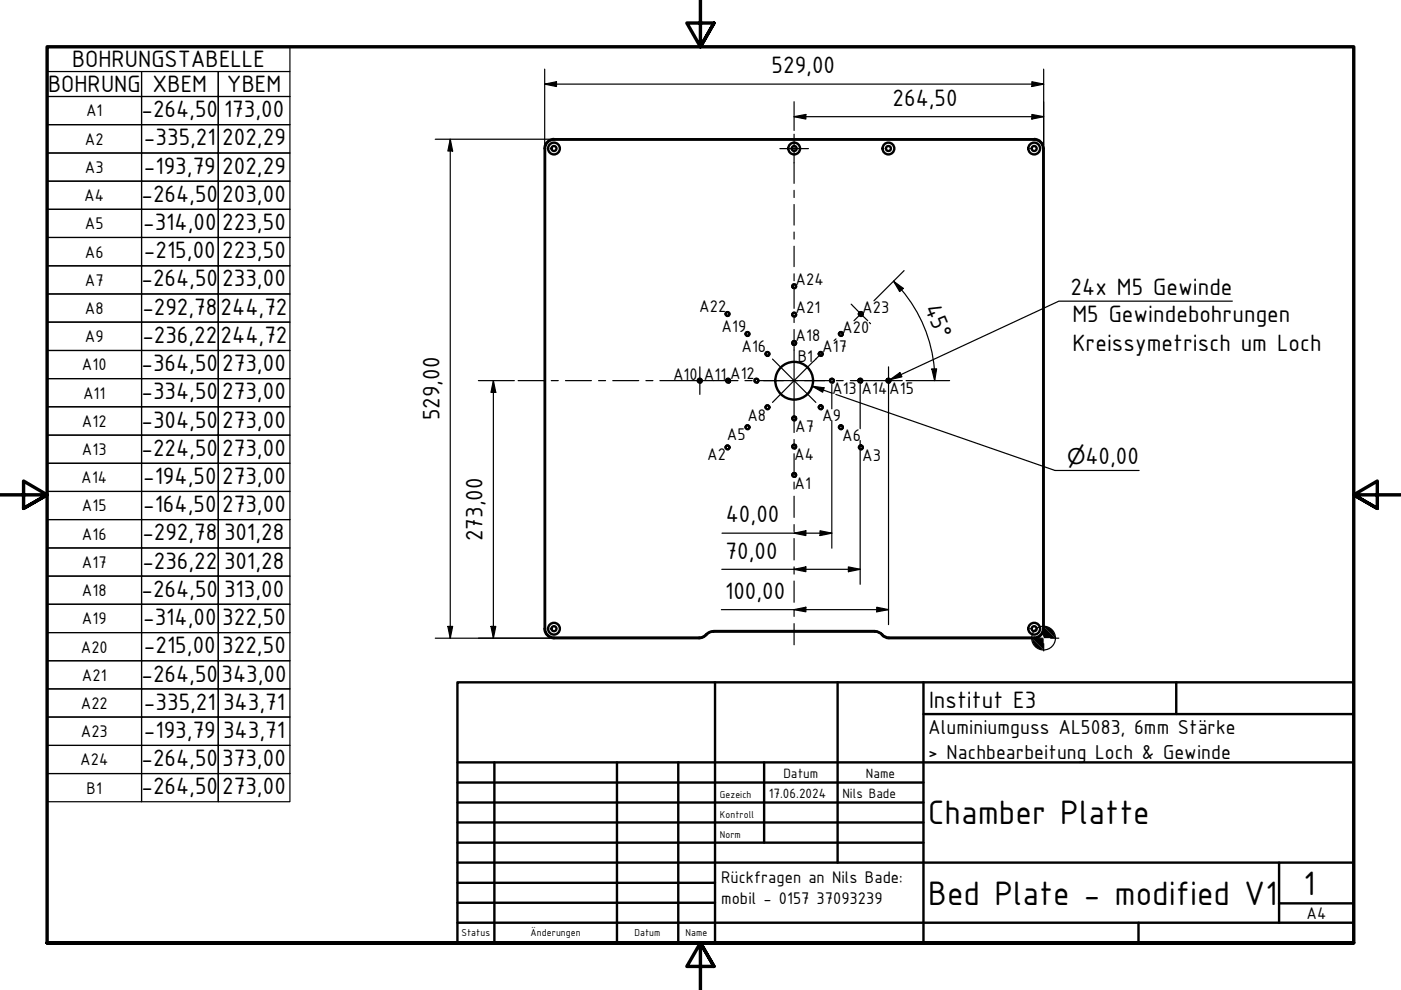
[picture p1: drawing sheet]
<svg xmlns="http://www.w3.org/2000/svg" width="297mm" height="210mm" viewBox="0 0 297 210" stroke-linecap="round" stroke-linejoin="round" font-family="sans-serif">
<!-- layer: Sichtbar (ISO) -->
<g fill="none" stroke="#000" stroke-width=".51">
<path d="M115.5 31.5v101.8M117.5 29.5a2.01 2.01 0 0 0-2.1 2M117.5 29.5h101.8M219.3 29.5a2.01 2.01 0 0 1 2 2v101.8a2.01 2.01 0 0 1-2 2h-30.8l-1-.3-.5-.4M221.1 31.5a1.88 1.88 0 0 0-1.8-1.9h-101.8a1.88 1.88 0 0 0-1.9 1.9v101.8a1.88 1.88 0 0 0 1.9 1.9h30.7a1.88 1.88 0 0 0 1.5-.7M221.2 31.5v101.8M115.4 133.3a2.01 2.01 0 0 0 2.1 2h30.7l.7-.1 1.4-1 1-.3h34.2l.7 .1 .8 .6M151.3 133.8l-.7 .2-.9 .6M151.3 133.8h34.2M185.5 133.8l1 .3 .6 .5M221.1 133.3a1.88 1.88 0 0 1-1.8 1.9h-30.8a1.88 1.88 0 0 1-1.4-.7"/>
<circle cx="117.5" cy="31.5" r=".53"/>
<circle cx="117.5" cy="31.5" r="1.25"/>
<circle cx="168.4" cy="31.5" r=".53"/>
<circle cx="168.4" cy="31.5" r="1.25"/>
<circle cx="188.4" cy="31.5" r=".53"/>
<circle cx="188.4" cy="31.5" r="1.25"/>
<circle cx="219.3" cy="31.5" r=".53"/>
<circle cx="219.3" cy="31.5" r="1.25"/>
<circle cx="154.2" cy="66.6" r=".4"/>
<circle cx="158.5" cy="70.8" r=".4"/>
<circle cx="162.7" cy="75" r=".4"/>
<circle cx="168.4" cy="60.7" r=".4"/>
<circle cx="168.4" cy="66.7" r=".4"/>
<circle cx="168.4" cy="72.7" r=".4"/>
<circle cx="174" cy="75" r=".4"/>
<circle cx="178.3" cy="70.8" r=".4"/>
<circle cx="182.5" cy="66.6" r=".4"/>
<circle cx="148.4" cy="80.7" r=".4"/>
<circle cx="154.2" cy="94.9" r=".4"/>
<circle cx="154.4" cy="80.7" r=".4"/>
<circle cx="158.5" cy="90.6" r=".4"/>
<circle cx="160.4" cy="80.7" r=".4"/>
<circle cx="162.7" cy="86.4" r=".4"/>
<circle cx="168.4" cy="88.7" r=".4"/>
<circle cx="168.4" cy="94.7" r=".4"/>
<circle cx="168.4" cy="80.7" r="4"/>
<circle cx="174" cy="86.4" r=".4"/>
<circle cx="176.4" cy="80.7" r=".4"/>
<circle cx="178.3" cy="90.6" r=".4"/>
<circle cx="182.4" cy="80.7" r=".4"/>
<circle cx="182.5" cy="94.9" r=".4"/>
<circle cx="188.4" cy="80.7" r=".4"/>
<circle cx="168.4" cy="100.7" r=".4"/>
<circle cx="117.5" cy="133.3" r=".53"/>
<circle cx="117.5" cy="133.3" r="1.25"/>
<circle cx="219.3" cy="133.3" r=".53"/>
<circle cx="219.3" cy="133.3" r="1.25"/>
</g>
<!-- layer: Sichtbar schmal (ISO) -->
<g fill="none" stroke="#000" stroke-width=".34">
<path d="M153.8 66.7a.49 .49 0 0 1 .4-.6 .49 .49 0 0 1 .5 .4 .49 .49 0 0 1-.4 .6M158 70.9a.49 .49 0 0 1 .4-.6 .49 .49 0 0 1 .6 .4 .49 .49 0 0 1-.4 .6M162.2 75.1a.49 .49 0 0 1 .4-.5 .49 .49 0 0 1 .6 .4 .49 .49 0 0 1-.4 .5M167.9 60.8a.49 .49 0 0 1 .4-.6 .49 .49 0 0 1 .6 .4 .49 .49 0 0 1-.4 .6M167.9 66.8a.49 .49 0 0 1 .4-.6 .49 .49 0 0 1 .6 .4 .49 .49 0 0 1-.4 .6M167.9 72.8a.49 .49 0 0 1 .4-.6 .49 .49 0 0 1 .6 .4 .49 .49 0 0 1-.4 .6M173.5 75.1a.49 .49 0 0 1 .4-.5 .49 .49 0 0 1 .6 .4 .49 .49 0 0 1-.4 .5M177.8 70.9a.49 .49 0 0 1 .4-.6 .49 .49 0 0 1 .6 .4 .49 .49 0 0 1-.4 .6M182 66.7a.49 .49 0 0 1 .4-.6 .49 .49 0 0 1 .6 .4 .49 .49 0 0 1-.4 .6M147.9 80.8a.49 .49 0 0 1 .4-.6 .49 .49 0 0 1 .5 .4 .49 .49 0 0 1-.4 .6M153.8 94.9a.49 .49 0 0 1 .4-.5 .49 .49 0 0 1 .5 .4 .49 .49 0 0 1-.4 .5M153.9 80.8a.49 .49 0 0 1 .4-.6 .49 .49 0 0 1 .5 .4 .49 .49 0 0 1-.3 .6"/>
<path d="M158 90.7a.49 .49 0 0 1 .4-.6 .49 .49 0 0 1 .6 .4 .49 .49 0 0 1-.4 .6M159.9 80.8a.49 .49 0 0 1 .4-.6 .49 .49 0 0 1 .6 .4 .49 .49 0 0 1-.4 .6M162.2 86.4a.49 .49 0 0 1 .4-.5 .49 .49 0 0 1 .6 .4 .49 .49 0 0 1-.4 .5M167.9 94.8a.49 .49 0 0 1 .4-.6 .49 .49 0 0 1 .6 .4 .49 .49 0 0 1-.4 .6M167.9 88.8a.49 .49 0 0 1 .4-.6 .49 .49 0 0 1 .6 .4 .49 .49 0 0 1-.4 .6M173.5 86.4a.49 .49 0 0 1 .4-.5 .49 .49 0 0 1 .6 .4 .49 .49 0 0 1-.4 .5M175.9 80.8a.49 .49 0 0 1 .4-.6 .49 .49 0 0 1 .6 .4 .49 .49 0 0 1-.4 .6M177.8 90.7a.49 .49 0 0 1 .4-.6 .49 .49 0 0 1 .6 .4 .49 .49 0 0 1-.4 .6M181.9 80.8a.49 .49 0 0 1 .4-.6 .49 .49 0 0 1 .6 .4 .49 .49 0 0 1-.4 .6M182 94.9a.49 .49 0 0 1 .4-.5 .49 .49 0 0 1 .6 .4 .49 .49 0 0 1-.4 .5M187.9 80.8a.49 .49 0 0 1 .4-.6 .49 .49 0 0 1 .5 .4 .49 .49 0 0 1-.4 .6M167.9 100.8a.49 .49 0 0 1 .4-.6 .49 .49 0 0 1 .6 .4 .49 .49 0 0 1-.4 .6"/>
</g>
<!-- layer: Rahmen (ISO) -->
<path d="M148.5 -.1v10l-2.9-5h5.8l-2.9 5 2.9-5M0 104.9h10l-5-2.9v5.8l5-2.9-5 2.9M297 104.9h-10l5-2.9v5.8l-5-2.9 5 2.9M10 199.9v-190h277v190h-277h277M151.4 204.9l-2.9-5 2.9 5h-5.8l2.9-5v10" fill="none" stroke="#000" stroke-width=".72"/>
<!-- layer: Titel (ISO) -->
<g fill="none" stroke="#000" stroke-width=".51">
<path d="M97 144.7h190v55.2h-190zM151.6 144.7v55.2M177.6 144.7v38.2M195.8 151.4h91.2M195.8 144.7v55.2M249.4 144.7v6.7M97 165.9h98.8M97 170.2h98.8M97 174.4h98.8M97 178.7h98.8M97 161.6h190M104.8 161.6v38.3"/>
<path d="M130.8 161.6v38.3M143.8 161.6v38.3M162 161.6v17.1M97 195.6h190M97 182.9h190M97 187.2h54.6M97 191.4h54.6M241.4 195.6v4.3M271.2 191.5h15.8M271.2 182.9v12.7"/>
</g>
<!-- layer: Skizziergeometrie (ISO) -->
<path d="M219.3 135.3h1.7M221.3 133.3v1.6M221.3 136.5v1.5M222.8 135.3h1.7" fill="none" stroke="#000" stroke-width=".25"/>
<g fill="none" stroke="#000" stroke-width=".25">
<path d="M115.5 17.8l2.5-.5v1zM115.5 17.8h105.8M115.5 14.7v16M218.8 17.3l2.5 .5-2.5 .5zM221.3 14.7v16M92.3 29.5h24.4M95.5 29.5l.5 2.5h-1zM95.5 29.5v105.8M168.4 24.7l2.5-.4v.9zM168.4 24.7h52.9M168.4 21.6v6.1M218.8 24.3l2.5 .4-2.5 .5z"/>
<path d="M189.4 59.6l2.1 1.5-.7 .7zM189.4 59.6l1.7 1.9M191.7 57.4l-6.4 6.4M191.2 61.5a29.8 29.8 0 0 1 6.9 16.7M197.6 78.2h1l-.4 2.5zM198.1 78.2l.1 2.5M101.4 80.7h7.7M104.6 80.7l.5 2.5h-1zM104.6 80.7v54.6M176.4 81.5v5.2M176.4 89.2v27M182.4 81.5v9.4"/>
<path d="M182.4 93.4v30.5M188.4 83.6v48.8M192.1 80.7h9.2M153.1 113h23.3M168.4 113l2.5-.5v1.1zM173.9 112.5l2.5 .5-2.5 .6zM92.3 135.3h24.4M95 132.8h1l-.5 2.5zM104.1 132.8h1l-.5 2.5zM153 129.3h35.4M153 120.7h29.4M168.4 120.7l2.5-.5v1z"/>
<path d="M168.4 129.3l2.5-.6v1zM179.9 120.2l2.5 .5-2.5 .5zM185.9 128.7l2.5 .6-2.5 .4z"/>
<circle cx="221.3" cy="135.3" r="2.52"/>
</g>
<g fill="#000">
<path d="M115.5 17.8l2.5-.5v1z" fill-rule="evenodd"/>
<path d="M218.8 17.3l2.5 .5-2.5 .5z" fill-rule="evenodd"/>
<path d="M95.5 29.5l.5 2.5h-1z" fill-rule="evenodd"/>
<path d="M168.4 24.7l2.5-.4v.9z" fill-rule="evenodd"/>
<path d="M218.8 24.3l2.5 .4-2.5 .5z" fill-rule="evenodd"/>
<path d="M189.4 59.6l2.1 1.5-.7 .7z" fill-rule="evenodd"/>
<path d="M197.6 78.2h1l-.4 2.5z" fill-rule="evenodd"/>
<path d="M104.6 80.7l.5 2.5h-1z" fill-rule="evenodd"/>
<path d="M168.4 113l2.5-.5v1.1z" fill-rule="evenodd"/>
<path d="M173.9 112.5l2.5 .5-2.5 .6z" fill-rule="evenodd"/>
<path d="M95 132.8h1l-.5 2.5z" fill-rule="evenodd"/>
<path d="M104.1 132.8h1l-.5 2.5z" fill-rule="evenodd"/>
<path d="M168.4 120.7l2.5-.5v1z" fill-rule="evenodd"/>
<path d="M168.4 129.3l2.5-.6v1z" fill-rule="evenodd"/>
<path d="M179.9 120.2l2.5 .5-2.5 .5z" fill-rule="evenodd"/>
<path d="M185.9 128.7l2.5 .6-2.5 .4z" fill-rule="evenodd"/>
<path d="M218.8 135.3l2.5 2.5a2.46 2.46 0 0 1-2.5-2.5z" fill-rule="evenodd"/>
<path d="M218.8 135.3h5l-2.5-2.5v5z" fill-rule="evenodd"/>
<path d="M221.3 132.8a2.46 2.46 0 0 1 2.5 2.5z" fill-rule="evenodd"/>
</g>
<!-- layer: Mittelpunktmarkierung (ISO) -->
<path d="M165.4 31.5h6M148.4 77.8v5.8M163.8 76.1l9.2 9.2M180.5 64.5l3.5 3.5M184.3 68.4l.3 .2M188.4 77.8v5.8M161.9 80.7h13" fill="none" stroke="#000" stroke-width=".25"/>
<!-- layer: Mittellinie (ISO) -->
<g fill="none" stroke="#000" stroke-width=".25">
<path d="M168.4 28.5v10.4M168.4 40.4v1.5M168.4 43.4v4.3M168.4 49.2v1.5M168.4 52.2v4.3M168.4 58.1v1.4M168.4 61v4.4M168.4 66.9v1.5M168.4 69.9v10.8M172.3 76.8l-3.9 3.9M174.3 74.7l-1.9 2M177.2 71.9l-.4 .3"/>
<path d="M178.6 70.5l-.3 .3M182.8 66.3l-1.7 1.7M109.9 80.7h5.5M116.9 80.7h1.5M119.9 80.7h5.5M126.9 80.7h1.5M129.9 80.7h5.5M136.9 80.7h1.5M139.9 80.7h16.6M157.9 80.7h1.6M161 80.7h5.1M167.6 80.7h1.5"/>
<path d="M168.4 80.7v11M168.4 93.2v1.5M168.4 96.2v4.5M168.4 80.7l-4.6 4.6M170.6 80.7h5.2M177.3 80.7h1.5M180.3 80.7h11M168.4 102.2v1.5M168.4 105.2v4.5M168.4 111.2v1.5M168.4 114.2v4.5M168.4 120.2v1.5"/>
<path d="M168.4 123.2v4.5M168.4 129.2v1.5M168.4 132.2v4.5"/>
</g>
<!-- layer: Symbol (ISO) -->
<g fill="none" stroke="#000" stroke-width=".25">
<path d="M10 15.2h20v5.3h-20h20v5.9h-20h20v6h-20h20v6h-20h20v6h-20h20v5.9h-20h20v6.1h-20h20v5.9h-20h20v6h-20h20v6h-20h20v6h-20h20v5.9h-20h20v6.1h-20h20v5.9h-20h20v6h-20h20v6h-20h20v6h-20h20v5.9h-20h20v6h-20h20v6h-20h20v6h-20h20v6h-20h20v5.9h-20h20v6h-20h20v6h-20h20v6v-6h16.3v6v-6h15.2h-15.2v-6h15.2h-15.2v-6h15.2h-15.2v-5.9h15.2h-15.2v-6h15.2h-15.2v-6h15.2h-15.2v-6h15.2h-15.2v-6h15.2h-15.2v-5.9h15.2h-15.2v-6h15.2h-15.2v-6h15.2h-15.2v-6h15.2h-15.2v-5.9h15.2h-15.2v-6.1h15.2h-15.2v-5.9h15.2h-15.2v-6h15.2h-15.2v-6h15.2h-15.2v-6h15.2h-15.2v-5.9h15.2h-15.2v-6.1h15.2h-15.2v-5.9h15.2h-15.2v-6h15.2h-15.2v-6h15.2h-15.2v-6h15.2h-15.2v-5.9h15.2h-15.2v-5.3h15.2M10 9.9h51.5v160.1h-51.5zM30 15.2h16.3v5.3h-16.3zM30 20.5h16.3v5.9h-16.3zM30 26.4h16.3v6h-16.3zM30 32.4h16.3v6h-16.3zM30 38.4h16.3v6h-16.3zM30 44.4h16.3v5.9h-16.3zM30 50.3h16.3v6.1h-16.3zM30 56.4h16.3v5.9h-16.3zM30 62.3h16.3v6h-16.3zM30 68.3h16.3v6h-16.3z"/>
<path d="M30 74.3h16.3v6h-16.3zM261.3 63.9h-36.8l-35.8 16.6M30 80.3h16.3v5.9h-16.3zM30 86.2h16.3v6.1h-16.3zM30 92.3h16.3v5.9h-16.3zM30 98.2h16.3v6h-16.3zM172.2 81.9l2.5 .3-.3 1zM172.2 81.9l4.2 1.5M177.2 83.6l46.5 16.2h17.8M188.7 80.5l2.1-1.5 .4 .9zM30 104.2h16.3v6h-16.3zM30 110.2h16.3v6h-16.3z"/>
<path d="M30 116.2h16.3v5.9h-16.3zM30 122.1h16.3v6h-16.3zM30 128.1h16.3v6h-16.3zM30 134.1h16.3v6h-16.3zM30 140.1h16.3v6h-16.3zM30 146.1h16.3v5.9h-16.3zM30 152h16.3v6h-16.3zM30 158h16.3v6h-16.3z"/>
</g>
<g fill="#000">
<path d="M188.7 80.5l2.1-1.5 .4 .9z" fill-rule="evenodd"/>
<path d="M172.2 81.9l2.5 .3-.3 1z" fill-rule="evenodd"/>
</g>
<g font-size="7.7">
<text x="196.8" y="174.8">Chamber Platte</text>
<text x="196.8" y="191.8">Bed Plate - modified V1</text>
<text x="276.4" y="189.7">1</text>
</g>
<g font-size="5.4">
<text x="15.3" y="14.3">BOHRUNGSTABELLE</text>
<text x="163.6" y="15.6">529,00</text>
<text x="10.2" y="19.6">BOHRUNG</text>
<text x="32.3" y="19.6">XBEM</text>
<text x="48.1" y="19.6">YBEM</text>
<text x="189.2" y="22.5">264,50</text>
<text x="30" y="24.9">-264,50</text>
<text x="47.5" y="24.9">173,00</text>
<text x="30.5" y="30.8">-335,21</text>
<text x="47.1" y="30.8">202,29</text>
<text x="30.5" y="36.8">-193,79</text>
<text x="47.1" y="36.8">202,29</text>
<text x="30" y="42.8">-264,50</text>
<text x="47.1" y="42.8">203,00</text>
<text x="30.4" y="48.8">-314,00</text>
<text x="47.1" y="48.8">223,50</text>
<text x="30.5" y="54.8">-215,00</text>
<text x="47.1" y="54.8">223,50</text>
<text x="30" y="60.7">-264,50</text>
<text x="47.1" y="60.7">233,00</text>
<text x="196" y="65.3" transform="rotate(68 196 65.3)">45°</text>
<text x="227" y="62.6">24x M5 Gewinde</text>
<text x="30.2" y="66.7">-292,78</text>
<text x="46.8" y="66.7">244,72</text>
<text x="227.4" y="68.3">M5 Gewindebohrungen</text>
<text x="30.2" y="72.7">-236,22</text>
<text x="46.8" y="72.7">244,72</text>
<text x="227.4" y="74.5">Kreissymetrisch um Loch</text>
<text x="30" y="78.7">-364,50</text>
<text x="47.1" y="78.7">273,00</text>
<text x="30" y="84.7">-334,50</text>
<text x="47.1" y="84.7">273,00</text>
<text x="93.2" y="89.1" transform="rotate(-90 93.2 89.1)">529,00</text>
<text x="30" y="90.6">-304,50</text>
<text x="47.1" y="90.6">273,00</text>
<text x="30" y="96.6">-224,50</text>
<text x="47.1" y="96.6">273,00</text>
<text x="230.1" y="98.5">40,00</text>
<text x="30.4" y="102.6">-194,50</text>
<text x="47.1" y="102.6">273,00</text>
<text x="30.4" y="108.6">-164,50</text>
<text x="47.1" y="108.6">273,00</text>
<text x="153.9" y="110.8">40,00</text>
<text x="30.2" y="114.6">-292,78</text>
<text x="47.5" y="114.6">301,28</text>
<text x="102.3" y="114.7" transform="rotate(-90 102.3 114.7)">273,00</text>
<text x="153.8" y="118.4">70,00</text>
<text x="30.2" y="120.5">-236,22</text>
<text x="47.5" y="120.5">301,28</text>
<text x="30" y="126.5">-264,50</text>
<text x="47.5" y="126.5">313,00</text>
<text x="153.8" y="126.9">100,00</text>
<text x="30.4" y="132.5">-314,00</text>
<text x="47.1" y="132.5">322,50</text>
<text x="30.5" y="138.5">-215,00</text>
<text x="47.1" y="138.5">322,50</text>
<text x="30" y="144.5">-264,50</text>
<text x="46.9" y="144.5">343,00</text>
<text x="30.5" y="150.5">-335,21</text>
<text x="47.3" y="150.5">343,71</text>
<text x="197" y="150">Institut E3</text>
<text x="30.5" y="156.4">-193,79</text>
<text x="47.3" y="156.4">343,71</text>
<text x="30" y="162.4">-264,50</text>
<text x="47.1" y="162.4">373,00</text>
<text x="30" y="168.4">-264,50</text>
<text x="47.1" y="168.4">273,00</text>
</g>
<g font-size="4.6">
<text x="226.2" y="98.5">⌀</text>
<text x="196.8" y="155.5">Aluminiumguss AL5083, 6mm Stärke</text>
<text x="196.8" y="160.9">&gt; Nachbearbeitung Loch &amp; Gewinde</text>
</g>
<g font-size="3.9">
<text x="18.2" y="24.7">A1</text>
<text x="18" y="30.7">A2</text>
<text x="18" y="36.7">A3</text>
<text x="17.9" y="42.6">A4</text>
<text x="18" y="48.6">A5</text>
<text x="18" y="54.6">A6</text>
<text x="18" y="60.6">A7</text>
<text x="168.7" y="60.4">A24</text>
<text x="18" y="66.6">A8</text>
<text x="148.3" y="66.2">A22</text>
<text x="153" y="70.5">A19</text>
<text x="168.7" y="66.4">A21</text>
<text x="178.6" y="70.5">A20</text>
<text x="182.8" y="66.3">A23</text>
<text x="18" y="72.6">A9</text>
<text x="157.2" y="74.7">A16</text>
<text x="168.7" y="72.4">A18</text>
<text x="169.2" y="76.8">B1</text>
<text x="174.3" y="74.7">A17</text>
<text x="17.4" y="78.5">A10</text>
<text x="142.7" y="80.6">A10</text>
<text x="149.2" y="80.6">A11 A12</text>
<text x="176.4" y="83.6">A13</text>
<text x="182.7" y="83.5">A14</text>
<text x="188.6" y="83.6">A15</text>
<text x="17.6" y="84.5">A11</text>
<text x="158.5" y="89.2">A8</text>
<text x="174.3" y="89.2">A9</text>
<text x="17.4" y="90.5">A12</text>
<text x="154.1" y="93.4">A5</text>
<text x="168.6" y="91.5">A7</text>
<text x="178.6" y="93.4">A6</text>
<text x="17.4" y="96.5">A13</text>
<text x="149.9" y="97.6">A2</text>
<text x="168.4" y="97.6">A4</text>
<text x="182.8" y="97.7">A3</text>
<text x="17.2" y="102.5">A14</text>
<text x="168.4" y="103.6">A1</text>
<text x="17.4" y="108.4">A15</text>
<text x="17.4" y="114.4">A16</text>
<text x="17.4" y="120.4">A17</text>
<text x="17.4" y="126.4">A18</text>
<text x="17.4" y="132.3">A19</text>
<text x="17.1" y="138.4">A20</text>
<text x="17.4" y="144.3">A21</text>
<text x="17.1" y="150.3">A22</text>
<text x="17.1" y="156.3">A23</text>
<text x="17" y="162.3">A24</text>
<text x="18.4" y="168.2">B1</text>
<text x="152.9" y="187.3">Rückfragen an Nils Bade:</text>
<text x="152.9" y="191.7">mobil - 0157</text>
<text x="173.1" y="191.7">37093239</text>
<text x="277" y="194.8">A4</text>
</g>
<g font-size="3.1">
<text x="166.1" y="164.9">Datum</text>
<text x="183.6" y="164.9">Name</text>
<text x="163" y="169.1">17.06.2024</text>
<text x="178.6" y="169.1">Nils Bade</text>
</g>
<g font-size="2.3">
<text x="152.6" y="169.1">Gezeich</text>
<text x="152.6" y="173.4">Kontroll</text>
<text x="152.6" y="177.6">Norm</text>
<text x="97.8" y="198.5">Status</text>
<text x="112.5" y="198.5">Änderungen</text>
<text x="134.5" y="198.5">Datum</text>
<text x="145.4" y="198.5">Name</text>
</g>
</svg>
